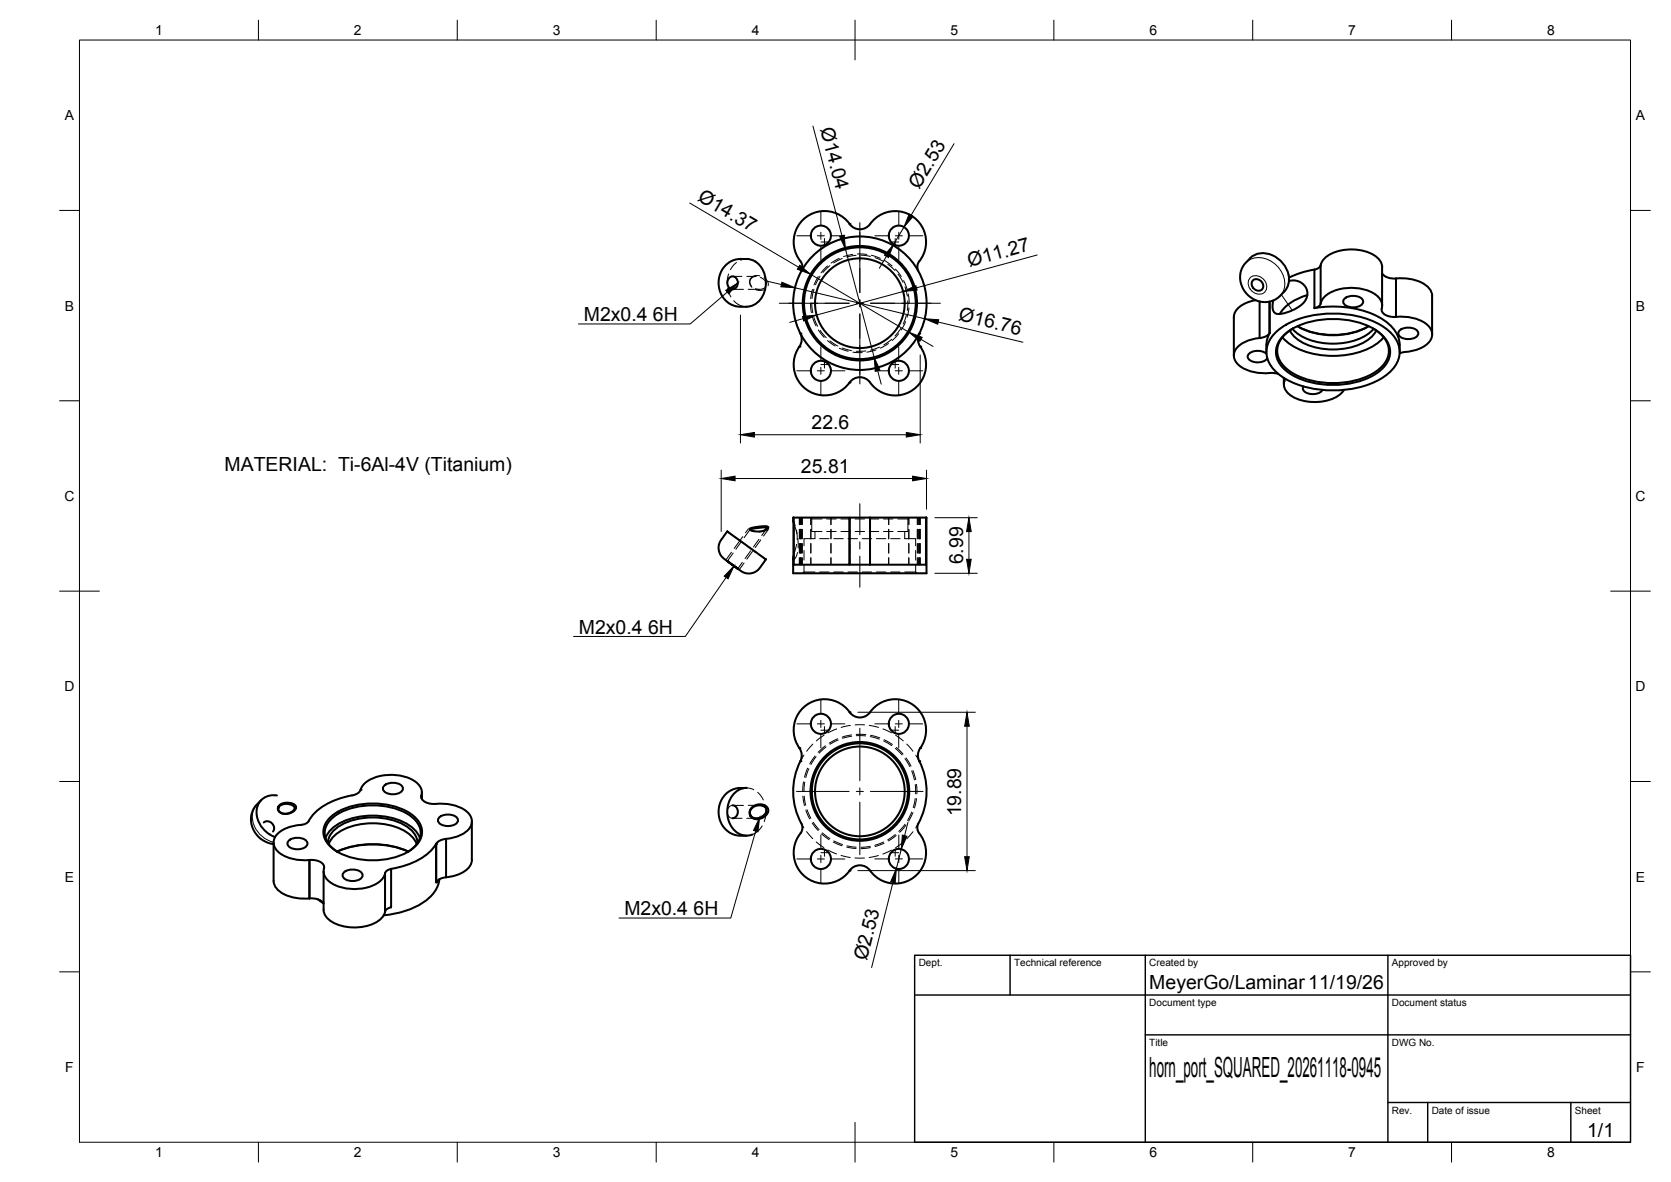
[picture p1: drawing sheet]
<svg xmlns="http://www.w3.org/2000/svg" width="420mm" height="297mm" viewBox="0 0 420 297" stroke-linecap="round" stroke-linejoin="round" font-family="sans-serif">
<!-- layer: Hidden -->
<g fill="none" stroke="#000" stroke-width=".25">
<path d="M183 72.4l.8 2.2M183.2 68.9l-.3 2.3M184.2 72.7h2.7M184.2 69.5h2.4M184.5 75.6l1.6 1.2 1.6 .3M185.2 66l-.6 .5-.9 1.3M187.7 65.1l-1.5 .3M187.8 69.5h2.3M188.1 72.7h2.8M190 69.5l-.8 .2-.6 .7v.8l.4 .7M191 69.3h-1.3l-1 .7-.2 1.1 .6 1.1M191.2 69.7l1.1 .8 .4 .9"/>
<path d="M192.1 69.8l.9 .9 .1 1.1M192.2 72.4l-1 .3-1.3-.2M192.4 72.7l-1.1 .3-1.2-.2M203.8 76.2l.2 2.4M204.1 76.2l.3 2.4M204.3 79.7l.9 2.2M204.3 72.7l-.5 2.4M204.7 79.8l.9 2.2M204.7 72.7l-.5 2.3M205.7 69.5l-1 2.1M206.2 69.4l-1.1 2.1M208.1 66.9l-1.7 1.7"/>
<path d="M208.6 66.8l-1.7 1.7M211 64.9l-2 1.2M211.8 65l-2.2 1.1M214.4 63.9l-2.3 .6M215.3 64.2l-2.4 .4M215.6 63.8l2.4 .1M216.5 64.1l2.4 .3M219.1 64.1l2.2 .8M220 64.8l2.2 1M222.4 65.5l1.9 1.3M223.2 66.4l1.8 1.6M225.1 67.6l1.5 1.9"/>
<path d="M225.8 68.9l1.3 2.1M227.2 70.5l.9 2.2M227.5 72.1l.6 2.3M227.9 79.2l-.8 2.2M228.2 75.6l-.1 2.4M228.4 73.9l.2 2.3M228.5 77.4l-.4 2.3M205.8 82.9l1.4 1.9M206.2 83l1.6 1.9M208.1 85.6l1.9 1.4M208.7 85.7l2 1.3M211 87.5l2.3 .8"/>
<path d="M211.8 87.5l2.3 .6M214.4 88.5l2.4 .1M217.7 88.2l-2.4 .1M220.3 87.9l-2.3 .6M221.2 87.2l-2.3 .8M223.4 86.3l-2.1 1.2M224.2 85.3l-2 1.4M226 83.9l-1.7 1.7M226.5 82.5l-1.5 1.9M227.7 80.8l-1.1 2.1M182.9 133.5l4.3 3.2M184.3 139l-1.4 2"/>
<path d="M186.4 136.1l-1.4 1.9M188.2 137.4l1.9 1.4M188.5 133l.1 .2M188.7 138.4l-1.4 2M189.7 133.6l-.9-.2-.2-.3-1.5 2M190.8 135.5l-1.4 2M191.1 139.5l1.5 1.1M192.3 133.3l-1.4 .4M192.5 133.2l-.3 .2M192.7 133l-1.2 1.6M199.4 131l.5 1.1M199.6 130.1v1.3l.8 2.7"/>
<path d="M200.3 133.2l.1 2.4M200.3 136.8l-.7 2.8M200.5 138.9l-.4 1.2-.5 .5M200.6 135.3l.1 2.4M201 130.1v1.7M201 133v2.4M201 136.6v2.4M201.3 130.1v1.7M201.3 133v2.4M201.3 136.6v2.4M201.5 130.1v1.7M201.5 133v2.4"/>
<path d="M201.5 136.6v2.4M201.6 130.1v1.7M201.6 133v2.4M201.6 136.6v2.4M201.8 130.1v1.7M201.8 133v2.4M201.8 136.6v2.4M202.2 138.4v2.3M203.8 130.1l.3 .3M203.9 130.1v1.7M203.9 133v2.4M203.9 136.6v2.4"/>
<path d="M204.1 130.4h2.6M204.1 130.4v3.2h2.6M204.9 133.6v1.8h-2.7v1.8M206.1 135.4h2.3M207.9 130.4h2.3M207.9 133.6h2.3M208.9 130.1v1.7M208.9 133v2.4M208.9 136.6v2.4M209.7 135.4h2.3M211.4 130.4h2.4M211.4 133.6h2.4"/>
<path d="M213.2 135.4h2.4M213.6 130.1v1.7M213.6 133v2.4M213.6 136.6v2.4M215 130.4h2.4M215 133.6h2.4M216.8 135.4h2.4M218.6 130.4h2.4M218.6 133.6h2.4M218.7 130.1v1.7M218.7 133v2.4M218.7 136.6v2.4"/>
<path d="M220.4 135.4h2.3M222.1 130.4h2.4M222.1 133.6h2.4M223.5 130.1v1.7M223.5 133v2.4M223.5 136.6v2.4M223.9 135.4h2.4M225.7 130.4h2.6M227.5 133.6v1.8h2.7v1.8M228.3 130.4v3.2h-2.6M228.5 130.1v1.7M228.5 133v2.4"/>
<path d="M228.5 136.6v2.4M228.6 130.1l-.3 .3M230.2 138.4v2.3M230.6 130.1v1.7M230.6 133v2.4M230.6 136.6v2.4M230.8 130.1v1.7M230.8 133v2.4M230.8 136.6v2.4M230.9 130.1v1.7M230.9 133v2.4M230.9 136.6v2.4"/>
<path d="M231.1 130.1v1.7M231.1 133v2.4M231.1 136.6v2.4M231.4 130.1v1.7M231.4 133v2.4M231.4 136.6v2.4M232.8 130.1v1.7M232.8 133v2.4M232.8 136.6v2.4M186.6 141.3l-1.1 1.6M199.6 140.6h.1M199.6 141.9h.1"/>
<path d="M199.6 140.6v1.3M201 140.2v1.7M201.3 140.2v1.7M201.5 140.2v1.7M201.6 140.2v1.7M201.8 140.2v1.7M202.2 143.7h2.7M202.2 141.9v1.8M202.2 143.7l-.4 .4M203.9 140.2v1.7M206.1 143.7h2.3M208.9 140.2v1.7"/>
<path d="M209.7 143.7h2.3M213.2 143.7h2.4M213.6 140.2v1.7M216.8 143.7h2.4M218.7 140.2v1.7M220.4 143.7h2.3M223.5 140.2v1.7M223.9 143.7h2.4M227.5 143.7h2.7M228.5 140.2v1.7M230.2 141.9v1.8M230.2 143.7l.4 .4"/>
<path d="M230.6 140.2v1.7M230.8 140.2v1.7M230.9 140.2v1.7M231.1 140.2v1.7M231.4 140.2v1.7M232.8 140.2v1.7M187.7 198l1.8 .5M190.5 199.1l1 1.2 .4 .7M202 196.5l-.2 2.4M202.1 189.8l-.8 1.5M202.4 196.6l-.3 2.3M203.1 193l-.8 2.3"/>
<path d="M203.4 193.2l-.8 2.2M204.4 187l-1.6 1.8M204.9 190l-1.3 2M205.2 190.2l-1.3 1.9M207.2 184.8l-1.9 1.4M207.5 187.4l-1.8 1.6M207.7 187.7l-1.7 1.6M210.4 183.2l-2.2 1M210.6 185.7l-2.1 1.1M210.8 186l-2.1 1M213.8 182.3l-2.3 .5M214.1 184.7l-2.3 .5"/>
<path d="M214.1 185l-2.2 .5M215 182.2h2.4M215.3 184.6h2.4M215.3 184.9h2.4M218.6 182.3l2.3 .5M218.8 185.1l2.3 .6M218.9 184.8l2.3 .6M222 183.2l2.2 1M222.2 186.2l2 1.2M222.3 185.9l2.1 1.2M225.1 188.1l1.7 1.6M225.2 184.8l1.9 1.4"/>
<path d="M225.4 187.8l1.7 1.7M227.5 190.7l1.3 2M227.8 190.5l1.3 2M228 187l1.6 1.8M229.2 193.7l.7 2.3M229.6 193.6l.7 2.3M230.1 197.2l.1 2.3M230.3 189.8l.8 1.5M230.4 197.1l.1 2.4M183 204.6l.3 .6 .6 .4h2.7M186.9 202.4h-3l-.6 .4-.3 .6M187.8 205.6h2.3"/>
<path d="M188.1 202.4h2.8M191.6 207.5l-1.2 1.5-1.2 .7M192.3 202.1l.3 2.6-.4 1.8M201.5 207l.6 1M201.9 200.1l.4 2.3M202.2 200.1l.4 2.3M202.6 203.6l1 2.2M202.8 209l1.6 1.8M202.9 203.5l1 2.1M204.2 206.8l1.5 1.9M204.5 206.6l1.5 1.9M205.2 211.6l2 1.4"/>
<path d="M206.6 209.6l1.9 1.4M206.8 209.3l1.9 1.4M208.2 213.6l2.1 1M209.5 211.6l2.2 .9M209.7 211.3l2.1 .9M211.5 215l2.3 .5M212.9 212.9l2.4 .3M213 212.6l2.3 .3M215 215.6h2.4M218.8 212.7l-2.3 .2M218.9 213l-2.4 .3M220.9 215l-2.4 .5"/>
<path d="M222.2 211.6l-2.3 .8M222.3 211.9l-2.3 .8M224.2 213.6l-2.2 1M225.1 209.7l-1.9 1.4M225.3 210l-1.9 1.3M227.1 211.6l-1.9 1.4M227.5 207.1l-1.5 1.8M227.8 207.4l-1.6 1.8M229.2 204.1l-1 2.1M229.6 209l-1.6 1.8M229.6 204.2l-1.1 2.1M230.1 200.7l-.5 2.3"/>
<path d="M230.4 200.7l-.5 2.4M230.9 207l-.7 1.1"/>
</g>
<!-- layer: Visible -->
<g fill="none" stroke="#000" stroke-width=".51">
<path d="M213.6 56.3a3.3 3.3 0 0 0 5.7-.7 7.8 7.8 0 0 1 10.8-.7 7.8 7.8 0 0 1 1 10.8M213.6 56.3a7.8 7.8 0 0 0-11.2-1.5 7.8 7.8 0 0 0-.8 11.3 2.32 2.32 0 0 1-.1 2M183.4 69.8a1.41 1.41 0 0 1 1.7 .1 1.41 1.41 0 0 1 .4 1.7 1.32 1.32 0 0 1-1.6 1.1 1.32 1.32 0 0 1-1-1.6v-.5zM187.7 65.1a5.2 5.2 0 0 1 4.8 5.1 5.8 5.8 0 0 1-6.9 6.9 6.2 6.2 0 0 1-4.8-4.6 6.2 6.2 0 0 1 2.1-6.2l1.5-.9a7.2 7.2 0 0 1 3.3-.3M231.1 65.7a2.34 2.34 0 0 0-.2 2.4M314.9 70.6a1.6 1.6 0 0 1 2.2 .1 1.6 1.6 0 0 1 0 2.2 1.71 1.71 0 0 1-1.9-.4 1.71 1.71 0 0 1-.3-1.9zM315.7 75.4a6.3 6.3 0 0 0-5.4 3.6l-.1 10.4M316.7 75.8v9.1M319.2 75.8v7.9zM322.9 73.2a5.5 5.5 0 0 0-.9-7.7 5.6 5.6 0 0 0-9.1 .9 6.1 6.1 0 0 0 .8 7.7 6.1 6.1 0 0 0 7.7 .7l1.5-1.6M324.1 70.6a3.4 3.4 0 0 1 4.4 1.9 3.4 3.4 0 0 1-1.8 4.5 8.6 8.6 0 0 1-5.9 1.8 2.82 2.82 0 0 1-.7-3.3M328.7 74.2a11.7 11.7 0 0 0-6.9 4.7"/>
<path d="M330.5 67.8v9.6M330.5 77.4a25.2 25.2 0 0 1 17.8 3.3 7.9 7.9 0 0 1 3.6 7.8M330.5 67.7a22.4 22.4 0 0 0-6.4 2.1M332.1 76.3l-.7 .8-.9 .3M332.1 66.7l-.7 .8-.9 .3M332.1 66.7a5.4 5.4 0 0 1 4.6-3.7 10.8 10.8 0 0 1 10 2.2l.7 1.2 .1 .7M332.1 76.3a5.7 5.7 0 0 1 4.7-3.6 11.1 11.1 0 0 1 9.8 2 3.1 3.1 0 0 1 .8 3.2 2.81 2.81 0 0 0 3.1 1.8l.5-.1M332.1 66.7v9.6M338 75.1a3.5 3.5 0 0 1 4.7 .3 1.58 1.58 0 0 1-1.8 1.8 3 3 0 0 1-3.1-1v-.8zM347.5 67.1v9.7M347.5 68.7a3.6 3.6 0 0 0 3.5 1.3M351 70v9.7"/>
<path d="M351 70a9.7 9.7 0 0 1 8.6 2.7l.5 1.7M351 79.6a10 10 0 0 1 8.5 2.7 2.99 2.99 0 0 1-.9 4.4l-1.3 .7-1.5 .6-2.6 .5M360.1 74.4v9.6M201 87.1a7.8 7.8 0 0 0 1.8 10.8 7.8 7.8 0 0 0 10.8-1.8M201.2 83.8a3.2 3.2 0 0 1-.2 3.3M231.1 83.8a3.5 3.5 0 0 0 .8 4.1 7.8 7.8 0 0 1-2.9 10.5 7.8 7.8 0 0 1-10.6-2.7 3.2 3.2 0 0 0-4.8 .4M318.4 86.7v1.8M318.4 88.9a3.5 3.5 0 0 0-4.5 .2 1.23 1.23 0 0 0 1 1.7 3.4 3.4 0 0 0 3.7-.7M319.2 83.7l-.5 .6-.9 .4a11.7 11.7 0 0 0-6.6 2.5 3 3 0 0 0 .8 5 12.5 12.5 0 0 0 8.2 1.5l1.2 .3M319.3 83.7l-.7 1.5-.2 1.5M320.9 83.4a22.2 22.2 0 0 1 15.9-4.6 21.1 21.1 0 0 1 12.6 4.6 6.4 6.4 0 0 1 0 10.1 22.2 22.2 0 0 1-15.8 4.6 21.1 21.1 0 0 1-12.7-4.6 6.4 6.4 0 0 1 0-10.1zM322.5 84.8a16.8 16.8 0 0 0 12.7 4.6 16.8 16.8 0 0 0 12.7-4.6"/>
<path d="M322.8 84.2a19.2 19.2 0 0 1 14.6-3.9 16.2 16.2 0 0 1 10.9 4.8 5.4 5.4 0 0 1-.8 7.6 19.2 19.2 0 0 1-14.5 3.9 16.2 16.2 0 0 1-11-4.8 5.4 5.4 0 0 1 .8-7.6zM322.9 95.8l-.1-.8v1.6M322.9 95.8a3.3 3.3 0 0 0 1.8 3.7 11.8 11.8 0 0 0 12.2-.3l1-1.2M322.9 95.3v.5M324.3 83.1a9.7 9.7 0 0 0 6.9 4.3 16.9 16.9 0 0 0 13.1-2.2l1.3-1.4 .5-.7M325 82.6a14.1 14.1 0 0 0 11.4 3.7 12.9 12.9 0 0 0 9-3.7M325.1 82.5a6.8 6.8 0 0 0-3.9 6.2 7.3 7.3 0 0 0 4.1 5.2 21.6 21.6 0 0 0 20.9-.7 5.6 5.6 0 0 0 1.9-8.2l-1.7-1.7-1.1-.8M326.2 82a18.7 18.7 0 0 0 17.9 0M326.5 82.1a19.5 19.5 0 0 0 17.4 0M327.7 97.1a1.32 1.32 0 0 0 1.4 1.8 3.2 3.2 0 0 0 3.4-.9M351.9 83.1a3.5 3.5 0 0 1 4.7 .3 1.58 1.58 0 0 1-1.9 1.8 3 3 0 0 1-3-1.1v-.7zM353.2 88.5l-1.3 .3"/>
<path d="M182.9 133.5l9.7 7.1-1.5 2.1a3.7 3.7 0 0 1-5.8 .1l-2.4-1.8a3.6 3.6 0 0 1-1.6-5.3zM188.5 132.9a9.2 9.2 0 0 1 4.6-.5l.1 .1a3.5 3.5 0 0 1-4 .9zM188.6 133.1l1.3-.3a5 5 0 0 1 2.8-.1l-.4 .6M199.6 130.1h-.2l.2 1.3M199.6 139.6l-.2 .6 .2 .4M199.6 130.1h14v11.8h-14zM213.6 130.1h5.2v11.8h-5.2zM218.8 130.1h14M232.8 130.1h.2v14h-33.6v-3.8M232.8 130.1v11.8h-14M182.9 141l2.6 1.9zM213.6 179a3.3 3.3 0 0 0 5.7-.7 7.8 7.8 0 0 1 10.9-.7 7.8 7.8 0 0 1 .9 10.9 3.9 3.9 0 0 0 .6 3.9 17.2 17.2 0 0 1-1 15.1 2.85 2.85 0 0 0 1 2.7 7.8 7.8 0 0 1-2.6 10.7 7.8 7.8 0 0 1-10.7-2.5 3.2 3.2 0 0 0-4.8 .4"/>
<path d="M213.6 179a7.8 7.8 0 0 0-11.1-1.6 7.8 7.8 0 0 0-1.2 11.1 3.2 3.2 0 0 1-.1 2.8M69.6 199.9a4.4 4.4 0 0 0-4.4 1.7 4.4 4.4 0 0 0-.2 4.8 7.3 7.3 0 0 0 4.2 4M90.7 198.4a6.1 6.1 0 0 1 4.9-3.4 10.9 10.9 0 0 1 9.6 2.1 2.94 2.94 0 0 1 .8 2.8M90.7 198.5l-.4 .6-.8 .5a21.1 21.1 0 0 0-10.3 4.6l-1.2 1.4a2.42 2.42 0 0 1-2.3 1.7M96.6 197.4a3.5 3.5 0 0 1 4.6 .4 1.58 1.58 0 0 1-1.8 1.8 3 3 0 0 1-3.1-1.1v-.7zM106 199.9v.6M106 199.9a2.04 2.04 0 0 0 2.1 2l.4 .1a13.5 13.5 0 0 1 8.4 1.6 3.2 3.2 0 0 1 1.8 3 3.2 3.2 0 0 1-2.1 2.9l-2.5 1-1.9 .3M106.1 199.2v1.6M201.3 191.3a17.1 17.1 0 0 0 .4 16.1 2.8 2.8 0 0 1-1 2.8 7.8 7.8 0 0 0 2.3 10.5 7.8 7.8 0 0 0 10.6-1.9M65.7 201.1l-1.1 1.1a6.1 6.1 0 0 0 3.4 9.8l.8 .1M66.3 206.7a1.66 1.66 0 0 1 2.1 .2 1.66 1.66 0 0 1 .2 2.1M68.8 211.7v9.7a4.5 4.5 0 0 0 3.4 3.7l3.1 .7h2.5"/>
<path d="M70.2 202.4a3.2 3.2 0 0 1 4.2 .2 1.63 1.63 0 0 1-1.5 1.8 2.14 2.14 0 0 1-3-1v-.5zM70.3 202.6a2.79 2.79 0 0 1 3.7 .3 2.1 2.1 0 0 1-2.6 1.6 1.15 1.15 0 0 1-1.2-.6 1.15 1.15 0 0 1 .1-1.3zM72.6 211.3a3.5 3.5 0 0 1 4.6 .3 1.58 1.58 0 0 1-1.8 1.8 3 3 0 0 1-3.1-1.1v-.7zM75.7 207.3a7.9 7.9 0 0 0-6.6 3.3 3.4 3.4 0 0 0 2 4.3 11.8 11.8 0 0 0 6.7 1.2M77.8 216.1v9.7M77.8 216.1a3.2 3.2 0 0 1 3.7 1.8 3.5 3.5 0 0 0 2 4.1 11.9 11.9 0 0 0 11.8-.4 3.7 3.7 0 0 0 1.5-2.2M81.4 219v9.6a4.3 4.3 0 0 0 2.9 3.5 11.8 11.8 0 0 0 11.4-1.1l.9-1.2 .2-.7M81.8 210.6a9 9 0 0 1 6.5-4.9 18.4 18.4 0 0 1 15 2 6.2 6.2 0 0 1 2.3 2.9M82.4 211.8a6.1 6.1 0 0 1 4.5-5 17.4 17.4 0 0 1 15.7 1.1 5.3 5.3 0 0 1 2.4 3.9M82.7 212.1a8.5 8.5 0 0 1 6-4.5 17.2 17.2 0 0 1 13.9 1.8 5.8 5.8 0 0 1 2.2 2.7M82.9 205.5a16.8 16.8 0 0 1 13.5-3.4 13 13 0 0 1 8.8 4.3 4.8 4.8 0 0 1-1.6 7 18.7 18.7 0 0 1-19.8 0 4.9 4.9 0 0 1-.9-7.9zM84.8 214a23.2 23.2 0 0 1 17.9 0 22.5 22.5 0 0 0-18 0"/>
<path d="M85 214.2a5.6 5.6 0 0 1-3.2-5.8 7.9 7.9 0 0 1 5.8-5.1 18.6 18.6 0 0 1 15.7 1.8 4.8 4.8 0 0 1 .2 8.3l-1.1 .8M86.5 219.2a3.5 3.5 0 0 1 4.6 .4 1.58 1.58 0 0 1-1.8 1.8 3 3 0 0 1-3.1-1.1v-.7zM97.2 218.9l1.1-.5v9.6l-.8 .3-.7 .8v-9.7zM109.7 212.1v9.6l.9-.8 1.6-.4M110.4 205.4a3.5 3.5 0 0 1 4.7 .4 1.58 1.58 0 0 1-1.8 1.7 3 3 0 0 1-3.1-1v-.7zM112.2 210.8v9.7M112.2 210.8l-1.6 .4a3.1 3.1 0 0 0-1.4 1.6 16.5 16.5 0 0 1-10.9 5.5M118.6 206.4v9.7M118.7 216.1a5 5 0 0 1-4.4 4l-2.1 .4M184.2 202.4a1.65 1.65 0 0 1 1.3 1.6 1.65 1.65 0 0 1-1.3 1.6M188.9 203.1a2.53 2.53 0 0 1 4.3 .3 2.69 2.69 0 0 1-4.4 1.8 1.67 1.67 0 0 1 .1-2.1zM189 203.2a2.33 2.33 0 0 1 3.7 .2 2.29 2.29 0 0 1-1.5 2.1 2.29 2.29 0 0 1-2.5-.7 1.45 1.45 0 0 1 .3-1.6z"/>
<path d="M189.2 209.7a4.9 4.9 0 0 1-6.2-4.4 5.9 5.9 0 0 1 4.3-7.3h.4a6 6 0 0 0-7 6.5 5.9 5.9 0 0 0 7 5.5M77.8 225.8l1.9 .1a2.62 2.62 0 0 1 1.7 1.1l-1.5-1M110.5 221a8.9 8.9 0 0 1-5.4 6.6 23.2 23.2 0 0 1-8.6 2.4"/>
<circle cx="206.4" cy="59.2" r="2.53"/>
<circle cx="226" cy="59.2" r="2.53"/>
<circle cx="216.2" cy="76.2" r="11.3"/>
<circle cx="216.2" cy="76.2" r="14"/>
<circle cx="216.2" cy="76.2" r="16.8"/>
<circle cx="216.2" cy="76.2" r="14.4"/>
<circle cx="206.4" cy="93.2" r="2.53"/>
<circle cx="226" cy="93.2" r="2.53"/>
<circle cx="206.4" cy="181.9" r="2.53"/>
<circle cx="216.2" cy="198.9" r="11.3"/>
<circle cx="216.2" cy="198.9" r="12.1"/>
<circle cx="216.2" cy="198.9" r="12.4"/>
<circle cx="226" cy="181.9" r="2.53"/>
<circle cx="206.4" cy="215.9" r="2.53"/>
<circle cx="226" cy="215.9" r="2.53"/>
</g>
<!-- layer: Hidden Narrow -->
<path d="M183.9 138.8l-1.4 1.9M186.8 134.9l-2.2 2.9M188.2 132.9l-.7 1M189.2 138.6l-1.4 1.9M191.3 135.7l-1.4 1.9M193.2 133l-1.2 1.7M187.1 141.5l-1.2 1.7" fill="none" stroke="#000" stroke-width=".25"/>
<!-- layer: Visible Narrow -->
<path d="M313.3 66a5.5 5.5 0 0 1 7.7 .7 5.5 5.5 0 0 1 .9 7.7M314.3 69.9a2.62 2.62 0 0 1 3.3 .1 2.62 2.62 0 0 1 .5 3.3 2.62 2.62 0 0 1-3.3-.1 2.62 2.62 0 0 1-.5-3.3zM322.2 74l2.7 4M186 135.9h.1M64.6 202.2a5.6 5.6 0 0 0 1.3 8 6.9 6.9 0 0 0 2.9 1.5M69.9 202.9l.1 .1" fill="none" stroke="#000" stroke-width=".25"/>
<!-- layer: Visible -->
<g fill="#000">
<circle cx="213.6" cy="56.3" r=".25"/>
<circle cx="347.4" cy="77.5" r=".25"/>
<circle cx="201" cy="87.1" r=".25"/>
<circle cx="201.3" cy="83.8" r=".25"/>
<circle cx="213.6" cy="96.1" r=".25"/>
<circle cx="231.1" cy="83.8" r=".25"/>
<circle cx="231.4" cy="87.1" r=".25"/>
<circle cx="316.7" cy="84.9" r=".25"/>
<circle cx="213.6" cy="179" r=".25"/>
<circle cx="88.5" cy="199.9" r=".25"/>
<circle cx="90.7" cy="198.5" r=".25"/>
<circle cx="201" cy="188" r=".25"/>
<circle cx="201.3" cy="191.3" r=".25"/>
<circle cx="231.1" cy="191.3" r=".25"/>
<circle cx="231.4" cy="188" r=".25"/>
<circle cx="109.7" cy="212.1" r=".25"/>
<circle cx="213.6" cy="218.8" r=".25"/>
<circle cx="109.7" cy="221.7" r=".25"/>
</g>
<!-- layer: BORDER -->
<g fill="none" stroke="#000" stroke-width=".25">
<path d="M20 10.1h390v276.9h-390zM65 5.1v5M115 5.1v5M165 5.1v5M215 5.1v10M265 5.1v5M315 5.1v5M365 5.1v5M15 52.9h5M410 52.9h5M15 100.7h5M410 100.7h5"/>
<path d="M15 148.6h10M405 148.6h10M15 196.4h5M410 196.4h5M15 244.2h5M410 244.2h5M65 287v5M115 287v5M165 287v5M215 282.1v9.9M265 287v5M315 287v5"/>
<path d="M365 287v5"/>
</g>
<!-- layer: TITLEBLOCK -->
<path d="M230 240.1h180v46.9h-180zM230 250h180M254 240.1v9.9M288 240.1v46.9M349 240.1v46.9M288 260.1h122M349 277.1h61M359 277.1v9.9M395 277.1v9.9" fill="none" stroke="#000" stroke-width=".36"/>
<!-- layer: Smart Centers -->
<g fill="none" stroke="#000" stroke-width=".25">
<path d="M200.4 59.3h3.3M205.5 59.3h1.8M206.4 53.2v3.4M206.4 58.4v1.7M207.3 59.9v1.8M209.1 59.3h3.3M216.2 56v17.5M220 59.3h3.3M225.1 59.9v1.8M225.1 59.3h1.8M226 53.2v3.4M226 58.4v1.7"/>
<path d="M228.7 59.3h3.3M195.9 76.2h17.6M206.4 61.9v3.4M206.4 60.8h1.8M215.3 76.2h1.8M216.2 75.3v1.8M216.2 78.9v17.6M218.9 76.2h17.6M224.2 60.8h1.8M226 61.9v3.4M200.4 93.2h3.3M205.5 93.2h1.8"/>
<path d="M206.4 91.6h1.8M206.4 87.2v3.3M206.4 92.3v1.8M206.4 95.9v3.3M207.3 90.7v1.8M209.1 93.2h3.3M220 93.2h3.3M224.2 91.6h1.8M225.1 90.7v1.8M225.1 93.2h1.8M226 87.2v3.3M226 92.3v1.8"/>
<path d="M226 95.9v3.3M228.7 93.2h3.3M216.2 126.6v7.8M216.2 136.2v1.8M216.2 139.7v7.9M206.4 175.9v3.3M226 175.9v3.3M200.3 198.9h13.2M200.4 181.9h3.3M205.5 181.9h1.8M206.4 181v1.8M206.4 184.6v3.3"/>
<path d="M206.4 183.5h1.8M207.3 182.6v1.8M209.1 181.9h3.3M215.3 198.9h1.8M216.2 183v13.2M216.2 198v1.8M218.9 198.9h13.2M220 181.9h3.3M224.2 183.5h1.8M225.1 182.6v1.8M225.1 181.9h1.8M226 181v1.8"/>
<path d="M226 184.6v3.3M228.7 181.9h3.3M200.4 215.9h3.3M205.5 215.9h1.8M206.4 209.8v3.4M206.4 215v1.8M206.4 218.5v3.4M206.4 214.3h1.8M207.3 213.4v1.8M209.1 215.9h3.3M216.2 201.6v13.2M220 215.8h3.3"/>
<path d="M224.2 214.3h1.8M225.1 213.4v1.8M225.1 215.8h1.8M226 209.8v3.4M226 215v1.8M226 218.5v3.4M228.7 215.8h3.3"/>
</g>
<!-- layer: FD_Dimensions -->
<g fill="none" stroke="#000" stroke-width=".25">
<path d="M204.4 31.7l7.3 27.6M239.9 36.1l-10.8 18M173.4 51l27.4 16.1M227.3 57.1l-2.6 4.3M186.2 79.2v32.1M193.1 70.7l3.4 .8M199.9 72.3l32.6 7.8M203.8 68.9l24.8 14.6M212.6 62.6l7.2 27.2M222.9 64.4l-1.8 3M227.1 73.3l-21.8 5.9M260.8 64.1l-30.4 8.2"/>
<path d="M201.9 80.1l-3.3 .9M220.7 93.2l.9 3.3M231.4 89.2v22.1M231.6 85.3l3 1.8M235.9 80.9l21.3 5.1M181.3 118.1v15.5M189.7 109.2h38.2M233 118.1v9.9M184.8 120.3h44.6M235.1 130.1h10.6M243.6 133.6v7M235.1 144.1h10.6"/>
<path d="M215.7 179h29.5M243.1 182.5v32.8M215.7 218.8h29.5M226.6 213.4l-1.2 4.9M228.3 206.6l-.8 3.4M224.5 221.7l-5.3 21.4"/>
</g>
<g fill="#000" stroke="#000" stroke-width=".25">
<path d="M211.1 59.4l1.2-.3 .3 3.5zM228.6 53.8l1 .6-2.3 2.7zM196.6 70.9l3.3 1.4-3.6-.2zM201.1 66.6l2.7 2.3-3.3-1.2zM201.8 79.5l3.5-.3-3.2 1.5zM224.7 61.4l-1.3 3.3-1-.6zM227.1 73.3l3.2-1.5 .3 1.1zM219.8 89.8l1.5 3.2-1.2 .3zM228.6 83.5l3.3 1.3-.6 1zM232.5 80.1l3.5 .3-.2 1.1zM181.3 120.3l3.5-.6v1.1zM186.2 109.2l3.5-.5v1.1z"/>
<path d="M227.9 108.7l3.5 .5-3.5 .6zM229.4 119.7l3.6 .6-3.6 .5zM243.6 130.1l.6 3.5h-1.2zM243 140.6h1.2l-.6 3.5zM243.1 179l.6 3.5h-1.2zM226.9 209.9l1.1 .2-1.4 3.3zM242.5 215.3h1.2l-.6 3.5zM225.4 218.3l-.3 3.5-1.1-.2z"/>
</g>
<!-- layer: Hole Notes -->
<path d="M182.5 73l3-1.9-2.3 2.8zM184.6 142.2l-1.5 3.2-1-.6zM191 205.5l-.4 3.5-1.1-.3z" fill="#000" stroke="#000" stroke-width=".25"/>
<path d="M182.9 73.4l-9.4 8h-28.1M182.6 145.1l-10.3 14.8h-28.1M190 208.9l-6.3 21.8h-28.1" fill="none" stroke="#000" stroke-width=".25"/>
<text font-size="7" x="289" y="270.6">horn_port_SQUARED_20261118-0945</text>
<g font-size="4.9">
<text x="206.2" y="32.4" transform="rotate(75 206.2 32.4)">Ø14.04</text>
<text x="231.1" y="47.8" transform="rotate(-59 231.1 47.8)">Ø2.53</text>
<text x="175.2" y="50.3" transform="rotate(30 175.2 50.3)">Ø14.37</text>
<text x="243.8" y="67.1" transform="rotate(-15 243.8 67.1)">Ø11.27</text>
<text x="146.8" y="80.7">M2x0.4</text>
<text x="164.2" y="80.7">6H</text>
<text x="240.8" y="80.5" transform="rotate(13 240.8 80.5)">Ø16.76</text>
<text x="204.1" y="107.8">22.6</text>
<text x="56.5" y="118.3">MATERIAL: Ti-6Al-4V (Titanium)</text>
<text x="201.4" y="118.8">25.81</text>
<text x="242.2" y="141.8" transform="rotate(-90 242.2 141.8)">6.99</text>
<text x="145.6" y="159.2">M2x0.4</text>
<text x="163" y="159.2">6H</text>
<text x="241.7" y="205.2" transform="rotate(-90 241.7 205.2)">19.89</text>
<text x="157" y="230">M2x0.4</text>
<text x="174.4" y="230">6H</text>
<text x="218" y="241.6" transform="rotate(-76 218 241.6)">Ø2.53</text>
<text x="289" y="248.5">MeyerGo/Laminar11/19/26</text>
<text x="399.1" y="285.7">1/1</text>
</g>
<g font-size="3.5">
<text x="39" y="8.8">1</text>
<text x="89" y="8.8">2</text>
<text x="139" y="8.8">3</text>
<text x="189" y="8.8">4</text>
<text x="239" y="8.8">5</text>
<text x="289" y="8.8">6</text>
<text x="339" y="8.8">7</text>
<text x="389" y="8.8">8</text>
<text x="16.3" y="30.2">A</text>
<text x="411.3" y="30.2">A</text>
<text x="16.3" y="78">B</text>
<text x="411.3" y="78">B</text>
<text x="16.2" y="125.9">C</text>
<text x="411.2" y="125.9">C</text>
<text x="16.2" y="173.7">D</text>
<text x="411.2" y="173.7">D</text>
<text x="16.3" y="221.6">E</text>
<text x="411.3" y="221.6">E</text>
<text x="16.4" y="269.4">F</text>
<text x="411.4" y="269.4">F</text>
<text x="39" y="290.8">1</text>
<text x="89" y="290.8">2</text>
<text x="139" y="290.8">3</text>
<text x="189" y="290.8">4</text>
<text x="239" y="290.8">5</text>
<text x="289" y="290.8">6</text>
<text x="339" y="290.8">7</text>
<text x="389" y="290.8">8</text>
</g>
<g font-size="2.5">
<text x="231" y="242.9">Dept.</text>
<text x="255" y="242.9">Technical reference</text>
<text x="289" y="242.9">Created by</text>
<text x="350" y="242.9">Approved by</text>
<text x="289" y="252.8">Document type</text>
<text x="350" y="252.8">Document status</text>
<text x="289" y="262.9">Title</text>
<text x="350" y="262.9">DWG No.</text>
<text x="350" y="279.9">Rev.</text>
<text x="360" y="279.9">Date of issue</text>
<text x="396" y="279.9">Sheet</text>
</g>
</svg>
